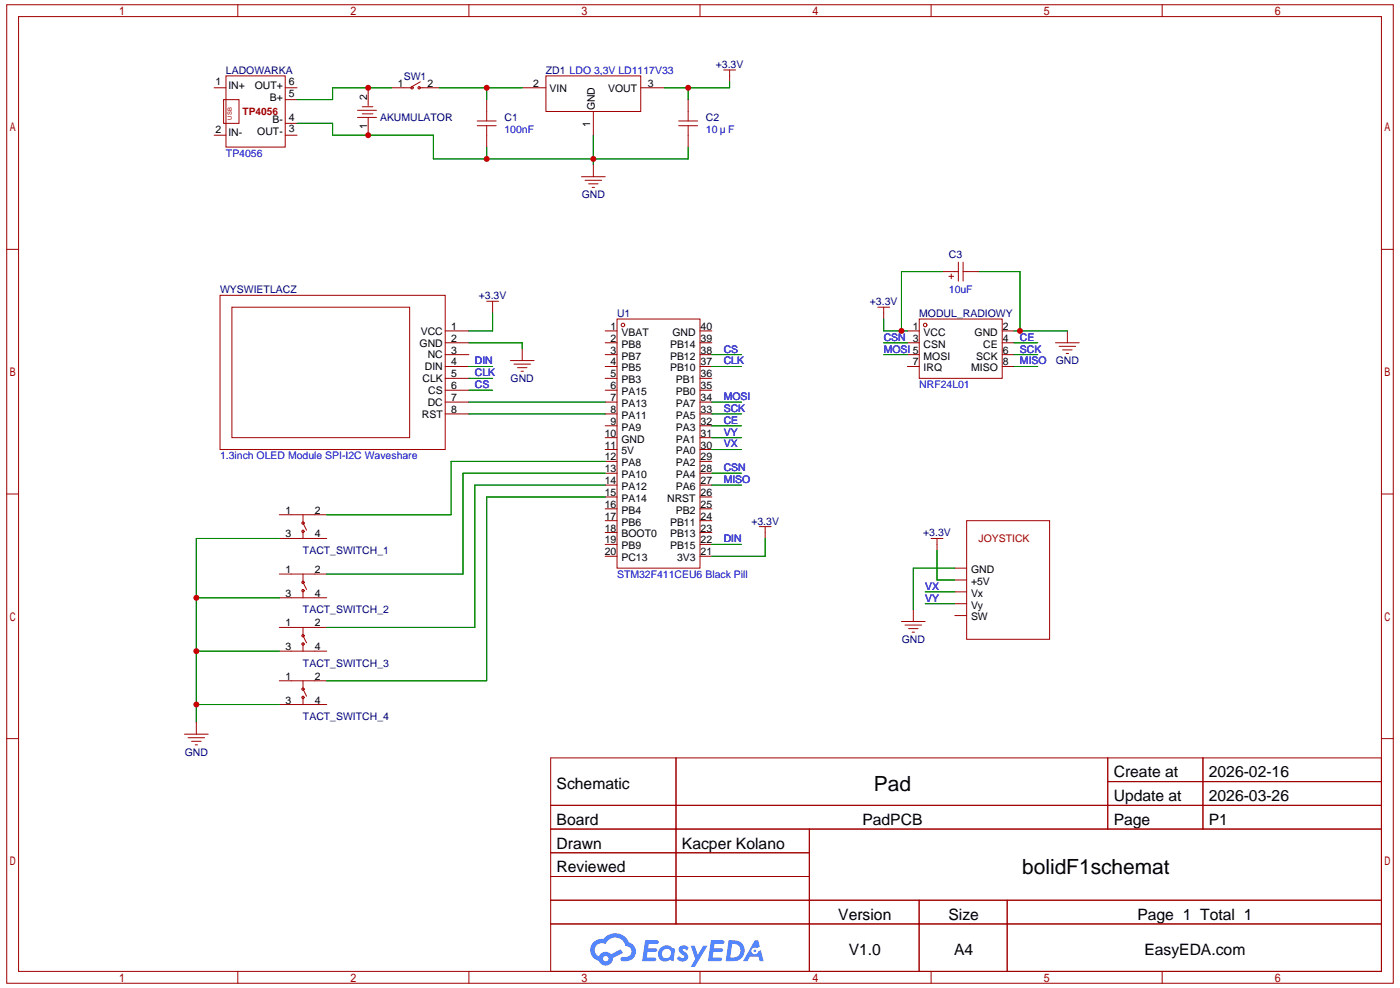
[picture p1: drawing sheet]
<svg xmlns="http://www.w3.org/2000/svg" width="297mm" height="210mm" viewBox="0 0 297 210" stroke-linecap="round" stroke-linejoin="round" font-family="sans-serif">
<g fill="none" stroke="#a10000" stroke-width=".21">
<path d="M1.4 1h294.4v207.5h-294.4zM3.9 3.5h289.3v202.5h-289.3zM50.5 1v2.5M99.5 1v2.5M148.6 1v2.5M197.6 1v2.5M246.7 1v2.5M1.4 52.9h2.5M293.2 52.9h2.6M1.4 104.8h2.5M293.2 104.8h2.6M1.4 156.7h2.5"/>
<path d="M293.2 156.7h2.6M116.9 160.7h176.3v45.3h-176.3zM116.9 170.8h176.3M116.9 175.8h176.3M143.5 160.7v35.3M171.8 175.8v30.2M235.1 160.7v15.1M235.1 165.8h58.1M255.4 160.7v15.1M116.9 180.9h54.9M116.9 190.9h176.3M116.9 185.9h54.9"/>
<path d="M116.9 196h176.3M195.1 190.9v15.1M213.8 190.9v15.1M50.5 206v2.5M99.5 206v2.5M148.6 206v2.5M197.6 206v2.5M246.7 206v2.5"/>
</g>
<g fill="#5487ff">
<path d="M144.4 200.8a1.29 1.29 0 0 1 1.8 .2l-.4 .7a.54 .54 0 0 0-.9-.3l.1 .2a1.27 1.27 0 0 1 .8 2 1.52 1.52 0 0 1-2.2-.3l.5-.6 .8 .5a.31 .31 0 0 0 .4-.3 .31 .31 0 0 0-.3-.3 1.11 1.11 0 0 1-.6-1.8z"/>
<path d="M146.6 200.6h.8l.7 1.9 1.2-1.9h.9l-2.7 4.5h-.9l1-1.7z"/>
<path d="M136.9 199.4h1.7a1.29 1.29 0 0 1 1.2 .2 .39 .39 0 0 1-.4 .6h-1.7l-.1 .9h1.6a.39 .39 0 0 1 .3 .5 .39 .39 0 0 1-.4 .3h-1.6l-.2 1.2h1.3a.45 .45 0 0 1 .5 .1 .45 .45 0 0 1 .2 .5l-.4 .2h-2.6z"/>
<path d="M150.9 199.4h1.6a1.31 1.31 0 0 1 1.3 .2 .39 .39 0 0 1-.4 .6h-1.7l-.2 .9h1.7a.39 .39 0 0 1 .3 .5 .39 .39 0 0 1-.4 .3h-1.7l-.1 1.2h1.3a.45 .45 0 0 1 .5 .1 .45 .45 0 0 1 .1 .5l-.3 .2h-2.6z"/>
<path d="M160.2 199.4h.7l.4 1.4-.6 .3a.75 .75 0 0 0-1.1 .3 .75 .75 0 0 0 .4 1 .75 .75 0 0 0 1-.6l.5-.3 .6 2.4h-.8l-.3-1h-1.8l-.5 1h-1z"/>
<path d="M154.7 199.4l-.7 4.5h1.5a2.25 2.25 0 0 0 2.6-2.3 2.25 2.25 0 0 0-2.7-2.2zM155.4 200.2a1.49 1.49 0 0 1 1.8 1.5 1.49 1.49 0 0 1-1.9 1.4h-.3z"/>
<path d="M140.1 201.2a1.57 1.57 0 0 0-.1 2.2 1.57 1.57 0 0 0 2.2 .1l.8 .4 .3-2.5-.2-.3h-.4a1.58 1.58 0 0 0-2.6 .1zM140.8 201.6a.97 .97 0 0 1 1.6 .4 .97 .97 0 0 1-1 1.2 .93 .93 0 0 1-.9-.6 .93 .93 0 0 1 .3-1z"/>
<path d="M126 199.8a2.34 2.34 0 0 0 1.1 4 1.53 1.53 0 0 0 1.8 1 1.53 1.53 0 0 0 1.2-1.6l2.1-1.1-.4-.8-2.1 1.1a1.56 1.56 0 0 0-2.6 .4 1.48 1.48 0 0 1-.7-2 1.48 1.48 0 0 1 2.2-.5 2.21 2.21 0 0 1 2.2-1.4 2.21 2.21 0 0 1 2 1.8 1.15 1.15 0 0 1 1.2 1 1.15 1.15 0 0 1-1 1.3h-.7a.46 .46 0 0 0-.6 .3 .46 .46 0 0 0 .4 .6 2.15 2.15 0 0 0 2.5-1 2.15 2.15 0 0 0-.3-2.6l-.8-.4a3.2 3.2 0 0 0-5.4-.8l-1.1 .1zM128 203.3a.6 .6 0 0 1 1.2 0 .6 .6 0 0 1-1.2 0z"/>
<circle cx="160.2" cy="201.7" r=".28"/>
</g>
<g fill="none" stroke="#a10000" stroke-width=".21">
<path d="M45.5 18.6h2.5M48 16.1h12.5v15.1h-12.5zM60.5 18.6h2.6M78.2 18.6v3.8M83.2 18.6h4.3M89 18.6h4.2M89.2 17.4l-1.7 1M110.9 18.6h5M115.9 16.1h20.1v7.5h-20.1zM136 18.6h5M153.6 14.8h2.5M154.9 14.8v2.6"/>
<path d="M45.5 28.7h2.5M47.5 21.1h3.2v5.1h-3.2zM60.5 28.7h2.6M60.5 21.1h2.6M60.5 26.2h2.6M75.9 24.9h4M75.9 23.4h4M76.9 24.1h2.3M76.9 22.6h2.3M78.2 24.9v3.8M101.3 25.7h4M101.3 26.7h4"/>
<path d="M103.3 21.1v4.6M103.3 26.7v4.5M123.4 37.5h5.1M124.2 38.2h3.5M124.9 39h2.1M125.7 39.7h.5M125.9 23.6v5.1M125.9 35v2.5M144.1 25.7h4M144.1 26.7h4M146.1 21.1v4.6M146.1 26.7v4.5"/>
<path d="M200.2 57.6h3.2M201.4 58.6h1M201.9 58.1v1M203.4 55.6v4M204.4 57.6h3.3M204.4 55.6v4M46.7 62.6h47.8v32.7h-47.8zM49.2 65.2h37.8v27.6h-37.8zM94.5 70.2h5M94.5 72.7h5M94.5 75.2h5M94.5 77.7h5"/>
<path d="M103.3 63.9h2.5M104.6 63.9v2.5M108.3 76.5h5.1M109.1 77.2h3.5M109.8 78h2.1M110.6 78.7h.5M110.9 74v2.5M128.5 70.2h2.5M128.5 72.7h2.5M128.5 75.2h2.5M128.5 77.7h2.5M131 67.7h17.6v52.8h-17.6z"/>
<path d="M148.6 70.2h2.5M148.6 72.7h2.5M148.6 75.2h2.5M148.6 77.7h2.5M186.3 65.2h2.5M187.6 65.2v2.5M192.6 70.2h2.5M192.6 72.7h2.5M192.6 75.2h2.5M192.6 77.7h2.5M195.1 67.7h17.6v12.5h-17.6zM212.7 70.2h2.6"/>
<path d="M212.7 72.7h2.6M212.7 75.2h2.6M212.7 77.7h2.6M224.1 72.7h5M224.8 73.5h3.5M225.6 74.2h2M226.3 75h.5M226.6 70.2v2.5M94.5 80.2h5M94.5 82.8h5M94.5 85.3h5M94.5 87.8h5"/>
<path d="M128.5 80.2h2.5M128.5 82.8h2.5M128.5 85.3h2.5M128.5 87.8h2.5M128.5 90.3h2.5M128.5 92.8h2.5M128.5 95.3h2.5M128.5 97.9h2.5M148.6 80.2h2.5M148.6 82.8h2.5M148.6 85.3h2.5M148.6 87.8h2.5"/>
<path d="M148.6 90.3h2.5M148.6 92.8h2.5M148.6 95.3h2.5M148.6 97.9h2.5M59.3 109.2h10M59.3 114.2h10M64.3 109.2v1.7l.8 1.5M64.3 112.4v1.8M128.5 100.4h2.5M128.5 102.9h2.5M128.5 105.4h2.5M128.5 107.9h2.5"/>
<path d="M128.5 110.4h2.5M128.5 113h2.5M128.5 115.5h2.5M128.5 118h2.5M148.6 100.4h2.5M148.6 102.9h2.5M148.6 105.4h2.5M148.6 107.9h2.5M148.6 110.4h2.5M148.6 113h2.5M148.6 115.5h2.5M148.6 118h2.5"/>
<path d="M161.2 111.7h2.5M162.4 111.7v2.5M197.6 114.2h2.6M198.9 114.2v2.5M205.2 110.4h17.6v25.2h-17.6zM59.3 121.8h10M59.3 126.8h10M59.3 133.1h10M59.3 138.1h10M64.3 121.8v1.7l.8 1.5M64.3 125v1.8M64.3 133.1v1.7l.8 1.5"/>
<path d="M64.3 136.3v1.8M191.4 131.8h5M192.1 132.6h3.5M192.9 133.3h2M193.6 134.1h.5M193.9 129.3v2.5M202.7 123h2.5M202.7 125.5h2.5M202.7 128h2.5M202.7 130.6h2.5M202.7 120.5h2.5M39.2 155.7h5"/>
<path d="M39.9 156.5h3.5M40.7 157.2h2M41.4 158h.5M41.7 153.2v2.5M59.3 144.4h10M59.3 149.4h10M64.3 144.4v1.8l.8 1.5M64.3 147.7v1.7"/>
<circle cx="87.5" cy="18.6" r=".25"/>
<circle cx="89" cy="18.6" r=".25"/>
<circle cx="132.2" cy="68.9" r=".38"/>
<circle cx="196.4" cy="68.9" r=".38"/>
<circle cx="64.3" cy="110.9" r=".25"/>
<circle cx="64.3" cy="112.7" r=".25"/>
<circle cx="64.3" cy="134.8" r=".25"/>
<circle cx="64.3" cy="125.3" r=".25"/>
<circle cx="64.3" cy="123.5" r=".25"/>
<circle cx="64.3" cy="136.6" r=".25"/>
<circle cx="64.3" cy="147.9" r=".25"/>
<circle cx="64.3" cy="146.2" r=".25"/>
</g>
<g fill="none" stroke="#008700" stroke-width=".21">
<path d="M83.2 18.6h-12.6v2.5h-7.5M93.2 18.6h17.7M103.3 18.6v2.5M146.1 18.6v2.5M154.9 17.4v1.2h-13.9M63.1 26.2h7.5v2.5h21.4v5h54.1v-2.5M103.3 31.2v2.5M125.9 28.7v6.3M200.2 57.6h-8.8v12.6M207.7 57.6h8.8v12.6M99.5 72.7h11.4v1.3M99.5 77.7h5.1"/>
<path d="M104.6 66.4v3.8h-5.1M151.1 77.7h6.3M151.1 75.2h6.3M187.6 67.7v2.5h5M187.6 72.7h5M187.6 75.2h5M215.3 70.2h11.3M215.3 72.7h5M215.3 77.7h5M215.3 75.2h5M99.5 85.3h29M99.5 87.8h29"/>
<path d="M99.5 82.8h5.1M99.5 80.2h5.1M128.5 97.9h-32.7v11.3h-26.5M151.1 85.3h6.3M151.1 87.8h6.3M151.1 95.3h6.3M151.1 92.8h6.3M151.1 90.3h6.3M59.3 114.2h-17.6v39M128.5 105.4h-25.2v39h-34M128.5 102.9h-27.7v30.2h-31.5M128.5 100.4h-30.2v21.4h-29"/>
<path d="M151.1 102.9h6.3M151.1 100.4h6.3M151.1 115.5h6.3M162.4 114.2v3.8h-11.3M198.9 116.7v6.3h3.8M41.7 126.8h17.6M41.7 138.1h17.6M196.4 125.5h6.3M196.4 128h6.3M202.7 120.5h-8.8v8.8M41.7 149.4h17.6"/>
</g>
<g fill="#c00">
<circle cx="103.3" cy="33.7" r=".63"/>
<circle cx="125.9" cy="33.7" r=".63"/>
<circle cx="78.2" cy="28.7" r=".63"/>
<circle cx="78.2" cy="18.6" r=".63"/>
<circle cx="191.4" cy="70.2" r=".63"/>
<circle cx="216.5" cy="70.2" r=".63"/>
<circle cx="41.7" cy="126.8" r=".63"/>
<circle cx="41.7" cy="138.1" r=".63"/>
<circle cx="41.7" cy="149.4" r=".63"/>
<circle cx="146.1" cy="18.6" r=".63"/>
<circle cx="103.3" cy="18.6" r=".63"/>
</g>
<g font-size="4.4">
<text x="185.5" y="167.7">Pad</text>
<text x="217" y="185.3">bolidF1schemat</text>
</g>
<g font-size="3.3">
<text x="118.2" y="167.4">Schematic</text>
<text x="236.4" y="164.9">Create at</text>
<text x="256.6" y="164.9">2026-02-16</text>
<text x="236.4" y="169.9">Update at</text>
<text x="256.6" y="169.9">2026-03-26</text>
<text x="118.2" y="175">Board</text>
<text x="118.2" y="180">Drawn</text>
<text x="144.8" y="180">Kacper Kolano</text>
<text x="183.1" y="175">PadPCB</text>
<text x="236.4" y="175">Page</text>
<text x="256.6" y="175">P1</text>
<text x="118.2" y="185">Reviewed</text>
<text x="177.9" y="195.1">Version</text>
<text x="201.3" y="195.1">Size</text>
<text x="241.4" y="195.1">Page 1 Total 1</text>
<text x="180.2" y="202.6">V1.0</text>
<text x="202.5" y="202.6">A4</text>
<text x="242.9" y="202.6">EasyEDA.com</text>
</g>
<g font-size="2.2" fill="#000080">
<text x="48" y="15.7">LADOWARKA</text>
<text x="85.7" y="16.9">SW1</text>
<text x="115.9" y="15.7">ZD1 LDO 3,3V LD1117V33</text>
<text x="151.9" y="14.4">+3.3V</text>
<text x="80.7" y="25.7">AKUMULATOR</text>
<text x="107.1" y="25.7">C1</text>
<text x="149.8" y="25.7">C2</text>
<text x="123.5" y="42.1">GND</text>
<text x="201.4" y="54.6">C3</text>
<text x="46.7" y="62.2">WYSWIETLACZ</text>
<text x="101.6" y="63.5">+3.3V</text>
<text x="184.7" y="64.7">+3.3V</text>
<text x="131" y="67.2">U1</text>
<text x="195.1" y="67.2">MODUL_RADIOWY</text>
<text x="224.1" y="77.3">GND</text>
<text x="108.4" y="81.1">GND</text>
<text x="159.5" y="111.2">+3.3V</text>
<text x="196" y="113.8">+3.3V</text>
<text x="64.3" y="117.5">TACT_SWITCH_1</text>
<text x="64.3" y="130.1">TACT_SWITCH_2</text>
<text x="191.4" y="136.4">GND</text>
<text x="64.3" y="141.4">TACT_SWITCH_3</text>
<text x="64.3" y="152.8">TACT_SWITCH_4</text>
<text x="39.2" y="160.3">GND</text>
</g>
<g font-size="2.2">
<text x="45.7" y="18.1">1</text>
<text x="48.5" y="18.9">IN+</text>
<text x="54.1" y="18.9">OUT+</text>
<text x="57.3" y="21.4">B+</text>
<text x="61.3" y="18.1">6</text>
<text x="61.3" y="20.6">5</text>
<text x="77.9" y="21.1" transform="rotate(-90 77.9 21.1)">2</text>
<text x="84.5" y="18.4">1</text>
<text x="90.7" y="18.4">2</text>
<text x="113.1" y="18.4">2</text>
<text x="116.6" y="19.4">VIN</text>
<text x="126.3" y="23.4" transform="rotate(-90 126.3 23.4)">GND</text>
<text x="129.1" y="19.4">VOUT</text>
<text x="137.5" y="18.4">3</text>
<text x="45.7" y="28.2">2</text>
<text x="48.5" y="28.9">IN-</text>
<text x="54.6" y="28.7">OUT-</text>
<text x="57.8" y="26.2">B-</text>
<text x="61.3" y="25.7">4</text>
<text x="61.3" y="27.9">3</text>
<text x="77.9" y="27.4" transform="rotate(-90 77.9 27.4)">1</text>
<text x="125.3" y="26.9" transform="rotate(-90 125.3 26.9)">1</text>
<text x="89.3" y="71">VCC</text>
<text x="95.8" y="70">1</text>
<text x="129.6" y="70">1</text>
<text x="131.9" y="71.2">VBAT</text>
<text x="142.7" y="71.2">GND</text>
<text x="148.7" y="70">40</text>
<text x="193.8" y="70">1</text>
<text x="196.1" y="71.2">VCC</text>
<text x="206.9" y="71.2">GND</text>
<text x="212.9" y="70">2</text>
<text x="89.1" y="73.5">GND</text>
<text x="90.8" y="76">NC</text>
<text x="95.8" y="72.5">2</text>
<text x="95.8" y="75">3</text>
<text x="95.8" y="77.5">4</text>
<text x="129.6" y="72.5">2</text>
<text x="129.6" y="75">3</text>
<text x="129.6" y="77.5">4</text>
<text x="131.9" y="73.7">PB8</text>
<text x="131.9" y="76.3">PB7</text>
<text x="142.2" y="76.3">PB12</text>
<text x="142.2" y="73.7">PB14</text>
<text x="148.7" y="77.5">37</text>
<text x="148.7" y="75">38</text>
<text x="148.7" y="72.5">39</text>
<text x="193.8" y="77.5">7</text>
<text x="196.1" y="73.7">CSN</text>
<text x="196.1" y="76.3">MOSI</text>
<text x="207.2" y="76.3">SCK</text>
<text x="208.7" y="73.7">CE</text>
<text x="212.9" y="77.5">8</text>
<text x="212.9" y="75">6</text>
<text x="212.9" y="72.5">4</text>
<text x="89.7" y="81">CLK</text>
<text x="90.2" y="78.5">DIN</text>
<text x="90.9" y="83.6">CS</text>
<text x="95.8" y="80">5</text>
<text x="95.8" y="82.6">6</text>
<text x="129.6" y="80">5</text>
<text x="129.6" y="82.6">6</text>
<text x="131.9" y="78.8">PB5</text>
<text x="131.9" y="81.3">PB3</text>
<text x="131.9" y="83.8">PA15</text>
<text x="142.2" y="78.8">PB10</text>
<text x="143.5" y="83.8">PB0</text>
<text x="143.5" y="81.3">PB1</text>
<text x="148.7" y="82.6">35</text>
<text x="148.7" y="80">36</text>
<text x="196.1" y="78.8">IRQ</text>
<text x="206.1" y="78.8">MISO</text>
<text x="89.6" y="88.6">RST</text>
<text x="90.8" y="86.1">DC</text>
<text x="95.8" y="85.1">7</text>
<text x="95.8" y="87.6">8</text>
<text x="129.6" y="85.1">7</text>
<text x="129.6" y="87.6">8</text>
<text x="131.9" y="86.3">PA13</text>
<text x="131.9" y="88.8">PA11</text>
<text x="143.5" y="88.8">PA5</text>
<text x="143.5" y="86.3">PA7</text>
<text x="148.7" y="87.6">33</text>
<text x="148.7" y="85.1">34</text>
<text x="128.4" y="92.6">10</text>
<text x="128.4" y="95.1">11</text>
<text x="129.6" y="90.1">9</text>
<text x="131.9" y="91.4">PA9</text>
<text x="131.9" y="93.9">GND</text>
<text x="143.5" y="93.9">PA1</text>
<text x="143.5" y="91.4">PA3</text>
<text x="148.7" y="95.1">30</text>
<text x="148.7" y="92.6">31</text>
<text x="148.7" y="90.1">32</text>
<text x="128.4" y="97.6">12</text>
<text x="128.4" y="100.2">13</text>
<text x="131.9" y="96.4">5V</text>
<text x="131.9" y="98.9">PA8</text>
<text x="131.9" y="101.4">PA10</text>
<text x="143.5" y="101.4">PA4</text>
<text x="143.5" y="98.9">PA2</text>
<text x="143.5" y="96.4">PA0</text>
<text x="148.7" y="100.2">28</text>
<text x="148.7" y="97.6">29</text>
<text x="128.4" y="102.7">14</text>
<text x="128.4" y="105.2">15</text>
<text x="128.4" y="107.7">16</text>
<text x="131.9" y="103.9">PA12</text>
<text x="131.9" y="106.4">PA14</text>
<text x="141.6" y="106.4">NRST</text>
<text x="143.5" y="103.9">PA6</text>
<text x="148.7" y="107.7">25</text>
<text x="148.7" y="105.2">26</text>
<text x="148.7" y="102.7">27</text>
<text x="60.6" y="109">1</text>
<text x="60.6" y="114">3</text>
<text x="66.8" y="109">2</text>
<text x="66.8" y="114">4</text>
<text x="128.4" y="110.2">17</text>
<text x="128.4" y="112.7">18</text>
<text x="131.9" y="109">PB4</text>
<text x="131.9" y="111.5">PB6</text>
<text x="131.9" y="114">BOOT0</text>
<text x="142.2" y="114">PB13</text>
<text x="142.2" y="111.5">PB11</text>
<text x="143.5" y="109">PB2</text>
<text x="148.7" y="112.7">23</text>
<text x="148.7" y="110.2">24</text>
<text x="128.4" y="115.3">19</text>
<text x="128.4" y="117.8">20</text>
<text x="131.9" y="116.5">PB9</text>
<text x="131.9" y="119">PC13</text>
<text x="142.2" y="116.5">PB15</text>
<text x="143.7" y="119">3V3</text>
<text x="148.7" y="117.8">21</text>
<text x="148.7" y="115.3">22</text>
<text x="60.6" y="121.5">1</text>
<text x="66.8" y="121.5">2</text>
<text x="206.1" y="124.1">+5V</text>
<text x="206.1" y="121.5">GND</text>
<text x="60.6" y="126.6">3</text>
<text x="66.8" y="126.6">4</text>
<text x="206.1" y="126.6">Vx</text>
<text x="206.1" y="129.1">Vy</text>
<text x="206.1" y="131.6">SW</text>
<text x="60.6" y="132.9">1</text>
<text x="60.6" y="137.9">3</text>
<text x="66.8" y="132.9">2</text>
<text x="66.8" y="137.9">4</text>
<text x="60.6" y="144.2">1</text>
<text x="60.6" y="149.2">3</text>
<text x="66.8" y="144.2">2</text>
<text x="66.8" y="149.2">4</text>
</g>
<g font-size="2.2" fill="#a00000">
<text x="51.5" y="24.3">TP4056</text>
<text x="207.7" y="115">JOYSTICK</text>
</g>
<g font-size="2.2" fill="#00f">
<text x="107.1" y="28.2">100nF</text>
<text x="149.8" y="28.2">10</text>
<text x="154.5" y="28.2">F</text>
<text x="48" y="33.3">TP4056</text>
<text x="201.4" y="62.2">10uF</text>
<text x="100.8" y="77.3">DIN</text>
<text x="153.6" y="77.3">CLK</text>
<text x="153.6" y="74.8">CS</text>
<text x="187.6" y="72.3">CSN 3</text>
<text x="187.6" y="74.8">MOSI 5</text>
<text x="216.5" y="74.8">SCK</text>
<text x="216.5" y="72.3">CE</text>
<text x="216.5" y="77.3">MISO</text>
<text x="100.8" y="82.3">CS</text>
<text x="100.8" y="79.8">CLK</text>
<text x="195.1" y="82.3">NRF24L01</text>
<text x="153.6" y="87.4">SCK</text>
<text x="153.6" y="89.9">CE</text>
<text x="153.6" y="84.8">MOSI</text>
<text x="153.6" y="94.9">VX</text>
<text x="153.6" y="92.4">VY</text>
<text x="46.7" y="97.4">1.3inch OLED Module SPI-I2C Waveshare</text>
<text x="153.6" y="99.9">CSN</text>
<text x="153.6" y="102.4">MISO</text>
<text x="153.6" y="115">DIN</text>
<text x="131" y="122.6">STM32F411CEU6 Black Pill</text>
<text x="196.4" y="125.1">VX</text>
<text x="196.4" y="127.6">VY</text>
</g>
<text font-size="1.2" fill="#a00000" x="49.2" y="25.4" transform="rotate(-90 49.2 25.4)">USB</text>
</svg>
